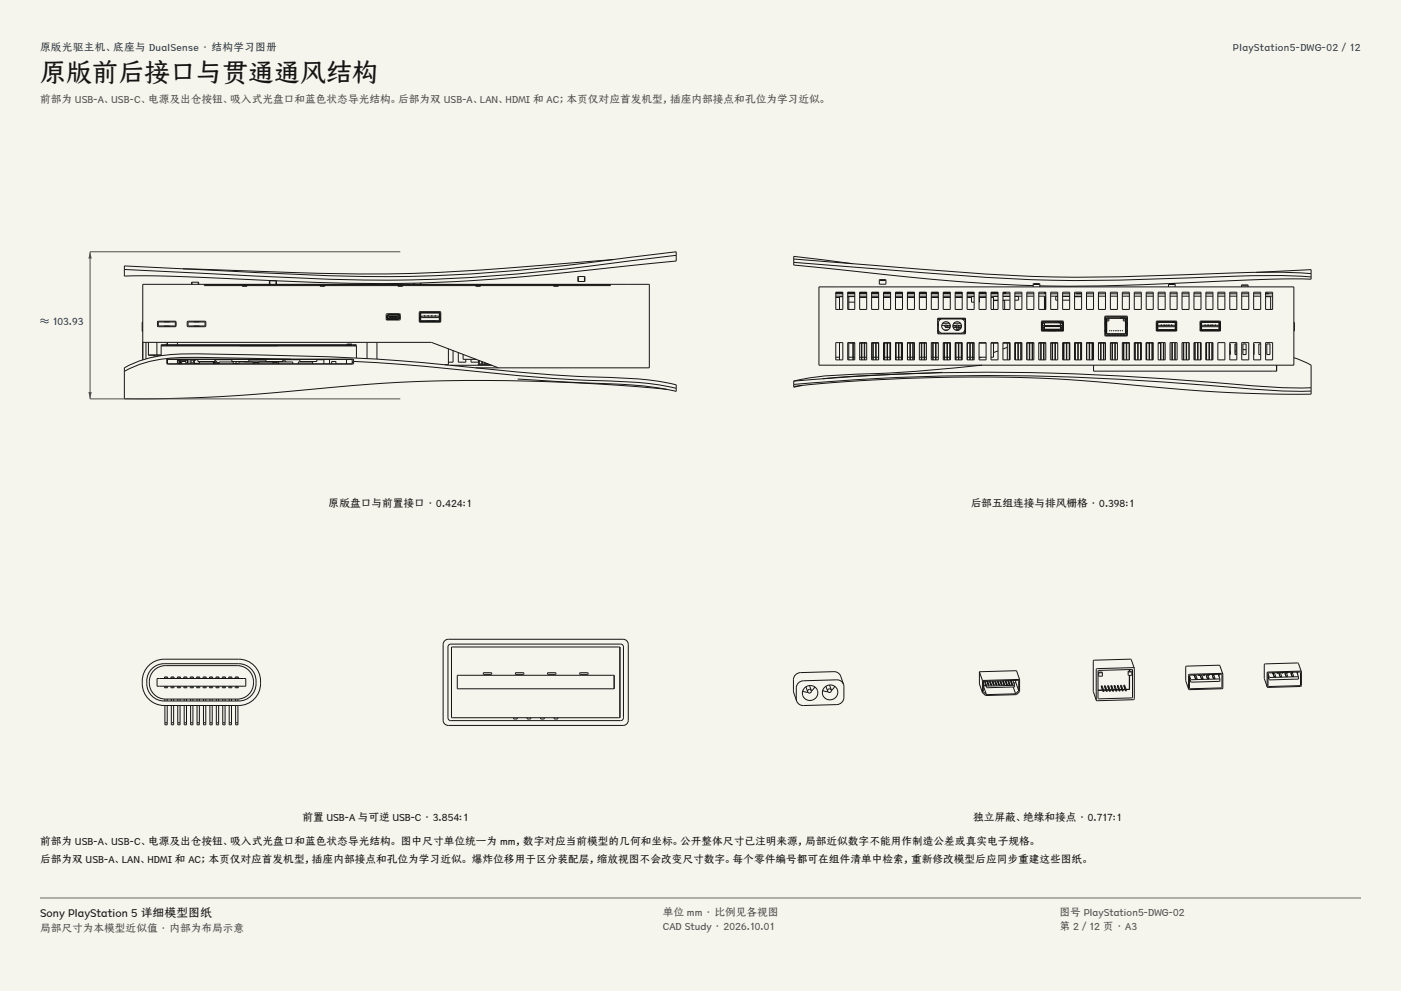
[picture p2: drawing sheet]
<svg xmlns="http://www.w3.org/2000/svg" width="420mm" height="297mm" viewBox="0 0 420 297" stroke-linecap="round" stroke-linejoin="round" font-family="sans-serif">
<g fill="#f5f4ed">
<path d="M0 0h420v297h-420z"/>
<path d="M12 12h396v275h-396z"/>
</g>
<g fill="none" stroke="#141413" stroke-width=".3">
<path d="M183.9 77.8l-39.4 3.1a600.8 600.8 0 0 1-73.6 .2l-16-.5M202.7 76.5v1.7l-48.3 4.9-15.2 1.1-15 .7-22.9-.1-48.9-2-15.1-.1v-1.9M202.7 76.5v-1l-18.2 2.2a499 499 0 0 1-106.8 4l-40.4-2v1.1M202.7 76.5l-18.2 2.3a499 499 0 0 1-106.8 4l-40.4-2M42.8 96.6h-.2v2.7h.2M47.2 96.6l.3-.3h5l.3 .3v1l-.3 .3h-5l-.3-.3M47.2 97.6v.1M47.2 96.6v1M47.2 96.5v.1M47.2 97.7h.1M47.2 96.5h.1M47.2 97.7l.2 .2"/>
<path d="M47.4 96.3l-.2 .2M47.5 96.5h5.1v1.2h-5.1zM49.2 96.5h1.7M49.2 97.7h1.7M56.2 96.4l.3-.1h4.9l.3 .3v1l-.3 .3h-4.9l-.4-.3zM56.4 96.5h5.1v1.2h-5.1zM57.4 84.9h.1M57.5 84.6l-.1 .6M57.5 84.9h.1M57.5 84.6l.1 .6M57.5 84.6h1.9M58.1 96.5h1.7"/>
<path d="M58.1 97.7h1.7M59.4 84.9h.1M59.4 84.6l.2 .6M59.4 84.9h.2M59.4 84.6v.6M61.2 85.3h121.8v.3h-121.8zM72.6 85.6v.2h1.5v-.2M72.7 85.6h1.3M80.8 84.4h.1M80.9 84.2l-.1 1M80.9 84.4v.8M80.9 84.2v.2"/>
<path d="M80.9 84.2h1.9M82.7 84.4h.1M82.8 84.4h.1M82.8 84.2l-.1 1M82.9 84.2v1M95.9 85.6v.2h1.5v-.2M96 85.6l1.3 .1M97.3 85.7h.1M97.3 85.6v.1M115.9 94.9h.1M115.8 95.7h.8M115.8 94.1l4-.1 .2 .2v1.5l-.2 .2h-3.8l-.2-.2z"/>
<path d="M115.9 94.9l.2 .6 .5 .2M116.1 94.9l.1 .4 .4 .3h2.5M116.1 94.9l.5-.5h2.5l.6 .5M116.1 94.9h.1M116.2 95l.5 .5M116.2 94.9l.5-.5h2.4l.5 .5M116.2 94.9v.1M116.2 94.9l-.1 .1M116.2 95.2h.1M116.2 95.1v.2M116.2 95.4h.1M116.2 95.6v.1"/>
<path d="M116.4 95.7h.1M116.4 94.8h2.9v.3h-2.9zM116.6 95.7v.2M116.6 95.7h2.5M116.7 95.1h.1M116.7 94.8h.1M116.7 95.5v.1M116.7 95.7v.2M116.8 95.5v.1M116.8 95.7v.2M116.8 95.1h.1M116.8 94.8h.1"/>
<path d="M116.9 94.8h.1M116.9 95.1h.1M116.9 95.5v.1M116.9 95.7v.2M117 95.5v.1M117 95.7v.2M117 95.1h.1M117 94.8h.1M117 94.1v.1M117 95.8h.1M117 94.2h.1M117 94.4h.1"/>
<path d="M117 95.7l.1 .2M117.1 95.1h.1M117.1 94.8h.1M117.1 95.5v.1M117.1 94h.1M117.1 94v.2M117.1 94.2h.1M117.2 95.5v.1M117.2 95.7v.2M117.2 95.1h.1M117.2 94.8h.1M117.2 95.8h.1"/>
<path d="M117.2 94.4h.1M117.3 95.1h.1M117.3 94.8h.1M117.3 95.5v.1M117.3 95.7v.2M117.4 94.4h.1M117.4 95.5v.1M117.4 95.7v.2M117.4 95.1h.1M117.4 94.8h.1M117.5 95.1h.1M117.5 94.8h.1"/>
<path d="M117.5 95.5v.1M117.5 95.7v.2M117.5 94.4h.1M117.6 95.5v.1M117.6 95.7v.2M117.6 95.1h.1M117.6 94.8h.1M117.7 95.8h.1M117.7 94.4h.1M117.7 95.7v.2M117.7 95.1h.1M117.7 94.8h.1"/>
<path d="M117.7 95.5v.1M117.8 95.5v.1M117.8 95.7v.2M117.8 95.1h.1M117.8 94.8h.1M117.9 95.8h.1M117.9 94.4h.1M117.9 95.7v.2M117.9 95.1h.1M117.9 94.8h.1M117.9 95.5v.1M118 95.5v.1"/>
<path d="M118 95.7v.2M118 95.1h.1M118 94.8h.1M118.1 95.7v.2M118.1 94.8h.1M118.2 95.1h.1M118.2 95.5v.1M118.2 95.7v.2M118.2 94.8h.1M118.4 95.1h.1M118.4 94.8h.1M118.4 95.5v.1"/>
<path d="M118.4 95.7v.2M118.5 95.1h-.1M118.5 94.8h.1M118.5 95.7v.2M118.6 95.1h.1M118.6 94.8h.1M118.6 95.5v.1M118.6 95.7v.2M118.7 95.5v.1M118.7 95.7v.2M118.7 95.1h.1M118.7 94.8h.1"/>
<path d="M118.8 95.1h.1M118.8 94.8h.1M118.8 95.5v.1M118.8 95.7v.2M118.9 95.5v.1M118.9 95.7v.2M118.9 95.1h.1M118.9 94.8h.1M119 95.1h.1M119 94.8h.1M119 95.5v.1M119 95.7v.2"/>
<path d="M119.1 95.5v.1M119.1 95.7v.2M119.1 95.1h.1M119.1 94.8h.1M119.1 94.2l.5 .2 .2 .5M119.3 85.6v.2h1.4v-.2M119.4 85.7h.1M119.4 85.6v.1M119.4 95.4h.2M119.5 95.6h.5M119.6 95.2h.1M119.6 95.1h.1"/>
<path d="M119.6 94.9h.1M119.6 95l-.5 .5M119.6 94.9v.1M119.7 94.9l-.1 .4-.5 .3M119.7 95.4h.3M119.8 95.2h.2M119.8 95.1h.2M119.8 94.9l-.2 .6-.5 .2M119.8 94.9h.2M120 94.2h-3.4l-.5 .2-.2 .5M120.6 85.6l-1.2 .1M124 84.9v.3"/>
<path d="M124.2 84.9v.3M125.7 95.6h.2M125.7 95.1h.2M125.7 95h.2M125.7 95.4h.2M125.7 96.4h6.4M125.7 93.5h6.4v3h-6.4zM126 84.8v.4M126 95.6h.1M126 95.1h.1M126 95h.1M126 95.4h.1"/>
<path d="M126 96.4l-.1-.2v-2.5l.1-.2 5.9 .1 .1 2.6-.2 .2M126 93.7h5.8v2.5h-5.8zM126.1 93.8h.1M126.1 96.1h.1M126.1 93.8v2.3M126.2 84.8v.4M126.2 93.8h5.4M126.2 96.1h5.4M126.3 94.7h5.2v.5h-5.2zM126.8 96.4h.1M127.2 94.7h.1M127.2 94.7h.2"/>
<path d="M127.6 96.1v.1M127.8 93.7l-.1 .1M128.2 96.2h.1M128.2 96.1v.1M128.2 94.7h.1M128.3 94.7h.2M128.3 96.2h.1M128.3 96.1v.1M128.5 96.4h.1M128.5 94.7h.1M128.6 96.2h.1M128.6 96.1v.1"/>
<path d="M128.7 96.2h.1M128.7 96.1v.1M129.1 96.2h.1M129.1 96.1v.1M129.2 96.2h.1M129.2 96.1v.1M129.3 94.7h.1M129.3 94.7h.3M129.5 96.4h.1M129.5 96.2h.1M129.5 96.1v.1M129.6 94.7h.1"/>
<path d="M129.6 96.2h.1M129.6 96.1v.1M129.9 96.2h.1M129.9 96.1v.1M130 96.2h.1M130 96.1v.1M130.2 93.7v.1M130.3 96.1v.1M130.3 96.4h.1M130.4 96.1v.1M130.4 96.4h.1M130.6 96.1v.1"/>
<path d="M130.6 96.4h.1M130.6 94.7h-.2M130.6 94.7h.1M131.6 93.8h.1M131.6 96.1h.1M131.7 93.8v2.3M131.7 95.6h.1M131.7 95.4h.1M132 95.6h.1M132 95.4h.1M142.6 85.6v.2h1.5v-.2M142.7 85.6h1.3"/>
<path d="M165.9 85.6v.2h1.5v-.2M166 85.6l1.2 .1M167.2 85.7h.1M167.3 85.6v.1M173.2 83.2h.1M173.3 82.9l.1 1.5M173.3 83.2h.1M173.3 82.9h2M173.4 84.4h1.8M175.2 83.2h.1M175.3 82.9l-.1 1.5M175.3 83.2h.1"/>
<path d="M37.3 111.3v8.2l12.9-.1 16.2-.6 12.8-.8 34-3 21-.9h16.1l17.3 .4 17.6 1 14.7 1.2M37.3 111.3v-1.1a39.2 39.2 0 0 1 20.5-4.2l17.4 .3a683.1 683.1 0 0 1 76.6 4.9 583.2 583.2 0 0 0 39.4 2.4l6.6 .7 4.9 1v1.1M42.8 107.8v-22.6h151.9v25h-52.1M42.8 102.6h86.5l20.1 7.6M43.8 102.6v5M44.5 102.6v3.8l3.8 .1M44.9 106.4h.1M46.2 106.5v.5M47 102.6v3.8M48.3 106.6v-2.9h58.5v3.6M48.4 103.3h58.4v.3h-58.4zM50.2 109.1h.1"/>
<path d="M50.2 103.3h.1M50.2 103.6v.1M50.2 102.6v.7h-.5l.5-.2M50.2 107.7v1.4M50.2 107.7l-.2 .1v.7l.2 .6M50.2 109.1h55.6M50.2 107.7h37.1M50.4 109.1h.1M50.4 107.7h.1M50.5 109.1h55.1M50.5 107.7h55.1M53.2 102.6v.7"/>
<path d="M53.2 103.6v.1M53.2 107.7v1.4M53.2 107.9h3.2M53.3 107.7v.2M53.4 107.7v.2M53.5 107.9v.2h.6v-.2M53.6 108.4h.6M53.6 108.5h.6M53.6 108.6h.6M53.6 109.1v-.8h.6v.8M53.6 109h.6M53.6 108.8h.6"/>
<path d="M53.7 107.7v.2M53.8 107.7v.2M53.9 107.7v.2M54 107.7v.2M54.2 107.7v.2M54.3 107.7v.2M54.5 109.1v-.8h1.2v.8M54.5 107.7v.2M54.6 107.7v.2M54.8 107.7v.2M55 107.7v.2M55.1 107.7v.2"/>
<path d="M55.2 107.7v.2M55.4 107.7v.2M55.5 107.7v.2M55.6 107.7l.1 .6M55.7 108.2l-1.7 .1M55.8 107.7v.2M56.1 107.7v.2M56.2 108.2h.2M56.2 107.7v1.1h-.5M56.4 107.7v1.4M57 107.7v1.4M57.3 107.9h.7v.9h-.7z"/>
<path d="M58.3 107.8h1M58.3 108.9h1.5M58.3 107.7v1.4M58.4 107.8v.1M58.5 107.8v.1M58.6 107.8l-.3 .1M59.3 107.7v.7h5.1v-.7M60.6 108.4v.1M63.2 108.4v.1M63.8 108.4l-.3 .1M64 108.9l.3 .2M64 108.9l.2 .1"/>
<path d="M64 108.9h.1M64 108.5l.5 .1M64 108.5h-.2M64 108.6h1.1v.5M64 108.8l.5 .3M64 108.5v.6M64 108.5h-4.2v.6M64 108.9l.2 .2M64.1 108.8v.1M64.1 108.9h.1M64.1 108.8l.1 .1M64.1 109h.1"/>
<path d="M64.2 108.4l.5 .2M64.2 109h.1M64.2 108.9l.1 .1M64.2 108.9l.2 .2M64.3 109l.1 .1M64.3 109l-.3-.2 .4 .3M64.4 109v.1M64.4 108.1l.8 .6M64.4 107.8h5.1M65.2 108.7h.5M65.2 108.7v.2M65.2 108.9l.1 .2"/>
<path d="M65.2 108.9h.5M65.7 109.1v-.6h4.2v.6M69.5 107.7v.7M69.5 108.4v.1M70.4 109l.4-.2 .5 .3M70.4 109.1l.4-.3 .4 .3M71.6 109.1v-.6h4.3v.6M71.9 103.7h11.4M72.1 108.4v.1M73.1 108.4h8.9v.2h-.2M73.1 108.4v.1M74.6 107.9h5.1"/>
<path d="M74.6 107.7v.7h-5.1M74.6 107.8h5.1M75.9 108.6h1.7M77.6 108.7h-1.5v.4M77.6 109.1v-.6h4.2v.6M79.7 107.7v.7h5.1v-.7M82 108.6h1.1M83.1 108.4v.7M83.5 109.1v-.6h4.3v.6M84.8 108.2h.8v.3M84.8 107.8h5.1M87.3 107.7l-26.3-.6a51.5 51.5 0 0 0-20.7 2.7l-3 1.5"/>
<path d="M87.3 107.7h18.5l.2 .1v.5M89.5 109.1v-.6h4.2v.6M89.9 107.7v.7h5.1v-.7M95 107.8h2.1M97.1 107.7v1.4M98.8 107.7v1.4M99.4 109.1v-.8h1.3v.8M103.9 107.7v1.4M104 103.1l1.5 .2zM104.5 103.3h.1M104.5 103.6v.1M105 103.3h.1"/>
<path d="M105 103.6v.1M105.6 108.6l.4 .1M105.6 108.4h.4M105.6 107.7v1.4M105.9 109.1h-.1M106 109h.1M106 107.8h.1M106 108.3l14 .9 14.7 1.3a579.6 579.6 0 0 0 54.8 4 74 74 0 0 1 13.2 1.9M106 108.3v.7l-.2 .1M110 102.6v4.9M113 102.6v5M134.4 104.5v4.8h-1.1"/>
<path d="M135 109.5h12.4M135.8 105.1v3.4h-1.4M137.4 105.7v2.8h2.2v-.8M138.8 106.2v1.5h3.9M141.2 107.7v.8h2.3v-.5M143.5 108v1M143.7 108.1v.9M144.5 108.4v.6M144.6 108.4v.6M145.4 108.7v.3M145.5 108.7v.3M146.4 109.1h-3.1v.2h3.7"/>
<path d="M155.2 113.6l31.8 1.6a91.1 91.1 0 0 1 15.7 2.1v-.9"/>
</g>
<path d="M120 75.5h-93v44h93" fill="none" stroke="#504e49" stroke-width=".3"/>
<g fill="#504e49">
<path d="M27 75.5l.5 2h-1z"/>
<path d="M26.5 117.5h1l-.5 2z"/>
</g>
<g fill="none" stroke="#141413" stroke-width=".3">
<path d="M238 78.6v.8l37 3.9 18.7 1.5 16 .8M238 77.6l34.3 2.8a548.1 548.1 0 0 0 87.1 1.8 295.1 295.1 0 0 1 33.6-.2M238 77.6v-.8l17.6 2.2M238 78.6l34.3 2.8a548.1 548.1 0 0 0 87.1 1.8 295.1 295.1 0 0 1 33.6-.2M238 77.6v1M245.5 86h142.4v23.4h-142.4zM250.6 87.6h2.1v5.1h-2.1zM250.6 88.8h2.1M250.6 87.9h1.7M250.6 87.7h2.1M250.6 89.2h1.1M252.3 87.9l.4 .1h-2.1"/>
<path d="M252.3 87.9h.4M252.7 88.9h-1v3.8M254.1 88h.6M254.1 87.6h.2M254.1 87.6h2.1v5.1h-2.1zM254.1 88.8h2.1M254.1 88h2.1M254.1 87.9h2.1M254.1 87.7h2.1M254.3 87.6v.1M254.5 90.6h1.7M254.7 88h.1"/>
<path d="M254.7 87.9v.1M254.8 87.9v.1M254.8 88.8v.1M255.3 87.9v.1M255.3 88.8v.1M255.3 88h.9M255.8 87.6v.1M256.2 88.9h-2.1h.4v3.8M257.7 89.2h2.1M257.7 87.6h2.1v5.1h-2.1zM257.7 88.8h2.1M257.7 88h2.1"/>
<path d="M257.7 87.9h.1M257.7 87.7h.1M257.7 89.1h2.1M257.8 87.9h2M257.8 87.7h2M257.8 87.7v.2M261.3 87.9h2.1M261.3 87.7h2.1M261.3 89.2h2.1M261.3 87.6h2.1v5.1h-2.1zM261.3 88.8h2.1M261.3 88h2.1"/>
<path d="M261.3 89.1h2.1M263.6 83.8h2v1.4h-2zM263.6 84.1h2M264.9 87.9h2.1M264.9 87.7h2.1M264.9 89.2h2.1M264.9 87.6h2.1v5.1h-2.1zM264.9 88.8h2.1M264.9 88h2.1M264.9 89.1h2.1M268.5 87.9h2.1M268.5 87.7h2.1"/>
<path d="M268.5 89.2h2.1M268.5 87.6h2.1v5.1h-2.1zM268.5 88.8h2.1M268.5 88h2.1M268.5 89.1h2.1M272 87.9h2.1M272 87.7h2.1M272 89.2h2.1M272 87.6h2.1v5.1h-2.1zM272 88.8h2.1M272 88h2.1M272 89.1h2.1"/>
<path d="M275.6 87.9h2.1M275.6 87.7h2.1M275.6 89.2h2.1M275.6 87.6h2.1v5.1h-2.1zM275.6 88.8h2.1M275.6 88h2.1M275.6 89.1h2.1M279.2 87.9h2.1M279.2 87.7h2.1M279.2 89.2h2.1M279.2 87.6h2.1v5.1h-2.1zM279.2 88.8h2.1"/>
<path d="M279.2 88h2.1M279.2 89.1h2.1M281.1 95.6l.2-.2h8l.2 .2M281.1 99.3h.4M281.1 99.1h.3M281.1 98.9h.2M281.1 97.5h.2M281.1 96.9h.2M281.1 95.7h.8M281.1 95.5h8.3v4.5h-8.2zM281.2 96.9v.6M281.3 100h.2"/>
<path d="M281.5 96.1l1-.5h5.6a1.19 1.19 0 0 1 1.2 1.2v1.9a1.19 1.19 0 0 1-1.2 1.2h-5.6a1.19 1.19 0 0 1-1.2-1.2v-1.9zM282.2 100h.1M282.2 99.8v.3M282.3 99.8v.3M282.3 97.5h1.1M282.6 96.9h2M282.8 87.9h2.1M282.8 87.7h2.1M282.8 89.2h2.1M282.8 87.6h2.1v5.1h-2.1zM282.8 88.8h2.1M282.8 88h2.1"/>
<path d="M282.8 89.1h2.1M283 100h.2M283 99.9v.2M283.1 98.9h1M283.2 99.9v.2M283.3 97.6v.2M283.3 97.6h.1M283.3 97.8h.1M283.4 97.9l.2 .3h1.2M283.9 97.5h1M283.9 100h.1M283.9 99.9v.2"/>
<path d="M283.9 97.6h.1M283.9 97.8h.1M283.9 97.6v.2M284 97.7h.9M284 99.9v.2M284.8 100h.1M284.8 99.9v.2M284.9 99.9v.2M285.6 100h.1M285.6 99.9v.2M285.7 97.7h.9M285.7 97.5h1"/>
<path d="M285.7 99.9v.2M285.7 98.2h1M286 96.9h1.9M286.3 87.9h2.2M286.3 87.7h2.2M286.3 89.2h2.2M286.3 87.6h2.2v5.1h-2.2zM286.3 88.8h2.2M286.3 88h2.2M286.3 89.1h2.2M286.4 98.9h1M286.5 100h.1"/>
<path d="M286.5 99.9v.2M286.6 97.6h.1M286.6 97.8h.1M286.6 97.6v.2M286.6 99.9v.2M286.7 97.9l.1 .8 .8 .1M287.2 98.4h.9M287.2 97.9v.6M287.2 98.2h1M287.2 97.5h1M287.2 97.6h.1M287.2 97.8h.1"/>
<path d="M287.3 97.6h.1M287.3 97.8h.1M287.3 97.7h.9M287.3 97.6v.2M287.3 100h.1M287.3 99.9v.2M287.4 99.9v.2M288.2 100h.1M288.2 99.9v.2M288.3 99.8v.3M288.6 95.7h.9M289 100h.2"/>
<path d="M289.1 99.3h.4M289.2 99.1h.3M289.2 98.9h.3M289.2 98.8h.3M289.3 98.4h.2M289.3 98.2h.2M289.3 97.7h.2M289.3 97.5h.2M289.3 96.9h.2M289.4 96.9v.6M289.9 89.2h1.3M289.9 87.6h2.1v5.1h-2.1z"/>
<path d="M289.9 88.8h2.1M289.9 88h2.1M289.9 87.9h2.1M289.9 87.7h2.1M289.9 89.1h1.3M291.7 87.6v.1M292 88.9h-.8v1.7h.8M293.5 88.9v1.7M293.5 87.6h2.1v5.1h-2.1zM293.5 88.8h2.1M293.5 88h2.1M293.5 87.9h.9"/>
<path d="M293.5 87.7h.9M293.6 89.2h2M293.6 89.1h2M294.4 87.9h1.2M294.4 87.7h1.2M294.4 87.7v.2M297.1 87.7h1.7M297.1 89.2h.7M297.1 87.6h2.1v5.1h-2.1zM297.1 88.8h2.1M297.1 88h2.1M297.1 89.1h.5"/>
<path d="M297.6 89.1h.1M297.6 89.1v.1M297.7 89.1h.1M297.7 89.1v.1M297.8 90h1.4M297.8 90.1h1.4M298.8 87.7v.2h-1.7M298.8 87.7h.4M299.2 88.8h-1.4v3.9M300.7 87.7h.9v.3h-.9M300.7 87.6h2.1v5.1h-2.1zM300.7 88.8h2.1"/>
<path d="M300.7 88h2.1M300.7 90h2.1M300.7 90.1h.1M300.7 90.1h.5M300.8 90v.1M301.2 90v2.7M304.2 88.8h1.2v1.2h-1.2M304.2 87.6h2.2v5.1h-2.2zM304.2 88.8h2.2M304.2 88h2.2M307.8 87.6h2.1v5.1h-2.1zM307.8 88.8h2.1"/>
<path d="M307.8 88h2.1M309.7 86v-1h2v1M309.7 85.3h2M311.4 87.6h2.1v5.1h-2.1zM311.4 88.8h2.1M311.4 88h2.1M312.2 99l.2 .2h6.3l.1-2.8-.2-.2-6.3 .1-.1 2.8h6.6M312.2 98.8h.5M312.2 98.4h.2M312.2 98.2h.2M312.2 97.7h.2M312.2 98.9h.6"/>
<path d="M312.2 97.5h.2M312.2 96.8h.2M312.2 96.9h.2M312.3 96.9v.6M312.4 96.4h6.2v2.1l-.5 .5h-5.2l-.5-.5zM312.5 96.8h5.4v1.9h-4.7M312.5 98.2h.6M312.5 97.7h.6M312.5 96.5h6v1.9l-.6 .5h-4.8l-.6-.5zM312.5 97.5h.6M312.5 96.9h.6M312.6 98.4h.5"/>
<path d="M313 98.8h5M313.1 96.8h.1M313.1 98.7h.1M313.1 87.6v.4M313.1 88.8v3.9M313.1 96.8v1.9M313.2 97.6h.1M313.2 97.9h.1M313.2 97.6v.3M313.2 97.6h4.6v.3h-4.6M313.3 87.6v.4M313.3 88.8v3.9"/>
<path d="M313.4 87.6v.4M313.4 88.8v3.9M313.5 97.5h.1M313.5 97.6h.1M313.5 97.5v.1M313.5 96.2v.2M313.5 96.5v.3M313.6 97.5h.1M313.6 97.6h.1M313.6 97.5v.1M313.7 97.9h.1M313.8 97.9h.1"/>
<path d="M314 97.5h.1M314 97.5l-.1 .1M314 97.6h.1M314 97.5v.1M314.1 97.9h.1M314.2 97.9h.1M314.4 97.5h.1M314.4 97.6h.1M314.4 97.5v.1M314.4 99.1h2.2M314.4 96.2v.2M314.4 96.5v.3"/>
<path d="M314.4 98.8v.1M314.4 99.1h.1M314.5 97.5h.1M314.5 97.6h.1M314.5 97.5v.1M314.6 97.9h.1M314.7 97.9h.1M314.8 97.5h.1M314.8 97.6h.1M314.8 97.5v.1M314.9 97.5h.1M314.9 97.6h.1"/>
<path d="M314.9 97.5v.1M315 87.6h2.1v5.1h-2.1zM315 88.8h2.1M315 88h2.1M315 97.9h.1M315.1 97.9h.1M315.2 97.5h.1M315.2 97.6h.1M315.2 97.5v.1M315.3 97.5h.1M315.3 97.6h.1M315.3 97.5v.1"/>
<path d="M315.4 97.9h.1M315.5 97.9h.1M315.6 97.9h.1M315.7 97.5h.1M315.7 97.6h.1M315.7 97.5v.1M315.8 97.5h.1M315.8 97.6h.1M315.8 97.5v.1M315.9 97.9h.1M316 97.9h.1M316.1 97.5h.1"/>
<path d="M316.1 97.6h.1M316.1 97.5v.1M316.2 97.5h.1M316.2 97.6h.1M316.2 97.5v.1M316.3 97.9h.1M316.4 97.9h.1M316.5 97.5h.1M316.5 97.6h.1M316.5 97.5v.1M316.6 96.2v.2M316.6 96.5v.3"/>
<path d="M316.6 98.8v.1M316.6 99.1h.1M316.6 97.5h.1M316.6 97.6h.1M316.6 97.5v.1M316.8 97.9h.1M316.9 97.9h.1M317 97.5h.1M317 97.6h.1M317 97.5v.1M317.1 97.5h.1M317.1 97.6h.1"/>
<path d="M317.1 97.5v.1M317.1 88.8h-.6v1.2h.6M317.2 97.9h.1M317.3 96.2v.2M317.3 96.5v.3M317.3 96.7h1.1M317.3 97.9h.1M317.4 97.5h.1M317.4 97.6h.1M317.4 97.5v.1M317.5 97.5h.1M317.5 97.6h.1"/>
<path d="M317.5 97.5v.1M317.9 98.4h.5M317.9 98.2h.6M317.9 97.7h.6M317.9 97.5h.6M317.9 96.9h.6M318.2 98.9h.6M318.3 98.8h.5M318.4 96.2v.2M318.4 96.5v.4M318.4 97.5v.2M318.4 98.2v.2"/>
<path d="M318.4 98.8v.1M318.4 99.1h.1M318.6 87.6h2.1v5.1h-2.1zM318.6 88.8h2.1M318.6 88h2.1M318.6 90h2.1M318.6 98.4h.2M318.6 98.2h.2M318.6 97.7h.2M318.6 97.5h.2M318.6 96.9h.2M318.7 96.9v.6"/>
<path d="M318.8 98.9v.2h-.4M322.1 88.9h2.1M322.1 88.8h1.1M322.1 87.6h2.1v5.1h-2.1zM322.1 88.8h2.1M323.2 88h.1M323.2 88.8v.1M323.7 88.8l.4 .1M323.7 88h.1M323.7 88.8v.1M324.2 87.9l-2.1 .1M325.7 87.6h2.1v5.1h-2.1z"/>
<path d="M325.7 88.8h2.1M325.7 88h2.1M329.3 87.6h2.1v5.1h-2.1zM329.3 88.8h2.1M329.3 88h2.1M331.2 99.3h.2zM331.2 95.8h.2M331.2 96.2h.2M331.2 98.8h.2M331.2 98.4h.2M331.2 98.2h.2M331.2 97.7h.2"/>
<path d="M331.2 99.1h.2M331.2 98.9h.2M331.2 96.6h.2M331.2 97.5h.2M331.2 97.6h.2M331.2 96.9h.2M331.2 96.7h.2M331.2 96.8h.2M331.2 95.1h.2M331.2 95.7h.2M331.2 95.5h.2M331.2 95.2h.2"/>
<path d="M331.2 95.5v.2M331.2 98.9v.2M331.3 94.8h6.6v5.8h-6.6zM331.3 96.9v.6M331.4 96.1h.1M331.4 95.1l.1 5.3 6.1 .1M331.4 95.1l.2-.2h6l.2 .2M331.7 99.3h.1M331.7 98.8h.1M331.7 98.4h.1M331.7 98.2h.1M331.7 97.7h.1"/>
<path d="M331.7 99.1h.1M331.7 98.9h.1M331.7 97.5h.1M331.7 97.6h.1M331.7 96.9h.1M331.7 96.7h.1M331.7 96.8h.1M331.7 96.1h.1M331.7 99.6h.1M331.7 95.7h.1M331.7 95.5h.1M331.7 95.3h5.7v4.8h-5.7z"/>
<path d="M331.8 95.6h.6v.6h-.6M332.8 99.1h.1M332.8 99.1v.1M332.8 99.2h.1M332.9 87.6h2.1v5.1h-2.1zM332.9 88.8h2.1M332.9 88h2.1M333.2 99.1h.1M333.2 99.2h.1M333.2 99.1v.1M333.3 99.1h.1M333.3 99.2h.1"/>
<path d="M333.3 99.1v.1M333.7 99.1h.1M333.7 99.2h.1M333.7 99.1v.1M334.3 99.1h.1M334.3 99.2h.1M334.3 99.1v.1M334.4 99.1h.1M334.4 99.2h.1M334.4 99.1v.1M334.8 99.1h.1M334.8 99.2h.1"/>
<path d="M334.8 99.1v.1M334.9 99.1h.1M334.9 99.2h.1M334.9 99.1v.1M335.3 99.1h.1M335.3 99.2h.1M335.3 99.1v.1M335.4 99.1h.1M335.4 99.2h.1M335.5 99.1v.1M335.9 95.3l-.1 .1M336 99.1h.1"/>
<path d="M336 99.1v.1M336 99.2h.1M336.1 95.2v.1M336.4 99.1h.1M336.4 99.2h.1M336.4 99.1v.1M336.5 87.6h2.1v5.1h-2.1zM336.5 88.8h2.1M336.5 88h2.1M336.5 99.1h.1M336.5 99.2h.1M336.5 99.1v.1"/>
<path d="M336.8 95.6h.6v.6h-.6zM337.4 99.3h.1M337.4 98.8h.1M337.4 98.4h.1M337.4 98.2h.1M337.4 97.7h.1M337.4 96.2h.1M337.4 99.1h.1M337.4 98.9h.1M337.4 96.6h.1M337.4 97.5h.1M337.4 97.6h.1"/>
<path d="M337.4 96.9h.1M337.4 96.7h.1M337.4 96.8h.1M337.4 95.7h.1M337.4 95.5h.1M337.4 95.8h.1M337.8 99.3h.2zM337.8 98.8h.2M337.8 98.4h.2M337.8 98.2h.2M337.8 97.7h.2M337.8 96.2h.2"/>
<path d="M337.8 99.1h.2M337.8 98.9h.2M337.8 96.6h.2M337.8 97.5h.2M337.8 95.1v5.6M337.8 95.3h.2M337.8 97.6h.2M337.8 96.9h.2M337.8 96.7h.2M337.8 96.8h.2M337.8 95.1h.2M337.8 95.7h.2"/>
<path d="M337.8 95.5h.2M337.8 95.8h.2M337.9 96.9v.6M340 87.6h2.1v5.1h-2.1zM340 88.8h2.1M340 88h2.1M343.6 87.6h2.1v5.1h-2.1zM343.6 88.8h2.1M343.6 88h2.1M346.6 98.8h.2M346.6 98.4h.2M346.6 98.2h.2"/>
<path d="M346.6 97.7h.2M346.6 98.9h.2M346.6 97.5h.2M346.6 97.6h.2M346.6 96.9h.2M346.6 99.1h6.2M346.7 98.9v.2M346.7 96.3h6v2.8h-6zM346.7 96.9v.6M347 98.8h5.4M347 98.4h.1M347 98.2h.1"/>
<path d="M347 97.7h.1M347 97.5h.1M347 97.6h.1M347 96.9h.1M347 99l-.2-.1 .2-2.5h5.5l.1 2.5-.2 .1M347.2 87.6h2.1v5.1h-2.1zM347.2 88.8h2.1M347.2 88h2.1M347.3 97.5h.1M347.3 97.9h.1M347.3 97.5v.4M347.3 97.5h4.8"/>
<path d="M347.3 97.9h4.8M347.7 98.8v.1M347.7 99.1v.1M348 96.2v.2M348 96.5v.1M348 98.8h.1M348 97.4h.1M348 97.4v.1M348 97.4h.3M348.1 98.8h.1M348.1 97.4h.1M348.3 97.4h.1"/>
<path d="M348.3 97.4v.1M348.4 98.8h.1M348.5 98.8h.1M348.8 98.8h.1M348.8 97.4h.1M348.8 97.4v.1M348.8 97.4h.2M348.9 98.8h-.1M349 97.4v.1M349.1 97.4h.1M349.1 97.4v.1M349.1 97.4h.2"/>
<path d="M349.2 98.8h.1M349.3 97.4h.1M349.3 98.8h.1M349.3 97.4v.1M349.6 97.4h.1M349.6 97.4v.1M349.6 97.4h.2M349.6 98.8h.1M349.7 98.8h.1M349.7 96.5v.1M349.8 98.8h.1M349.8 97.4h.1"/>
<path d="M349.8 97.4v.1M350.1 98.8h.1M350.1 97.4h.1M350.1 97.4v.1M350.1 97.4h.2M350.2 98.8h.1M350.3 85l-21.7 .7h-16.9M350.3 85h.1M350.3 85.3h2M350.3 85v1M350.3 97.4h.1M350.3 97.4v.1"/>
<path d="M350.4 85h1.9v1M350.4 97.4h.2M350.4 97.4v.1M350.5 98.8h.1M350.6 97.4h.1M350.6 98.8h.1M350.6 97.4v.1M350.8 87.6h2.1v5.1h-2.1zM350.8 88.8h2.1M350.8 88h2.1M350.9 98.8h.1M351 98.8h.1"/>
<path d="M351.1 97.4h.1M351.1 97.4v.1M351.1 97.4h.3M351.3 96.5v.1M351.3 97.4h.1M351.3 98.8h.1M351.3 97.4v.1M351.4 97.4h.1M351.4 96.6h.1M351.4 98.8h.1M351.5 96.6h.1M351.9 96.6h.1"/>
<path d="M352 96.6h.1M352.1 97.5h.1M352.1 97.9h.1M352.1 97.5v.4M352.3 96.6v2.2M352.3 98.4h.1M352.3 98.2h.1M352.3 97.7h.1M352.3 97.5h.1M352.3 96.9h.1M352.3 96.7h.1M352.3 96.8h.1"/>
<path d="M352.4 96.6l-5.3-.1-.1 2.3M352.4 96.6h-5.3v2.2M352.4 96.6v2.2M352.6 98.9h.2M352.6 98.8h.2M352.6 98.4h.2M352.6 98.2h.2M352.6 97.7h.2M352.6 96.6h.2M352.6 97.5h.2M352.6 96.8h.2M352.6 96.9h.2"/>
<path d="M352.7 96.9v.6M352.7 98.9v.2M354.4 87.6h2.1v5.1h-2.1zM354.4 88.8h2.1M354.4 88h2.1M357.9 87.6h2.1v5.1h-2.1zM357.9 88.8h2.1M357.9 88h2.1M359.8 98.8h.2M359.8 98.4h.2M359.8 98.2h.2M359.8 97.7h.2"/>
<path d="M359.8 98.9h.2M359.8 97.5h.2M359.8 96.9h.2M359.8 99.1h6.1M359.8 98.9v.2M359.8 96.3h6v2.8h-6zM359.9 96.9v.6M360.1 98.8h5.4M360.1 98.8l.1-2.3 5.3 .1v2.2M360.1 98.4h.1M360.1 98.2h.1M360.1 97.7h.1"/>
<path d="M360.1 97.5h.1M360.1 96.9h.1M360.1 99l-.1-.1 .1-2.5h5.5l.1 2.5-.2 .1M360.3 98.8l-.1-2.2h5.2v2.2M361.1 98.8h.1M361.1 97.4h.1M361.1 97.4v.1M361.2 97.4h.2M361.2 97.4h.1M361.2 97.4v.1M361.2 98.8h-.1M361.3 96.2v.2"/>
<path d="M361.3 96.5v.1M361.4 97.4h.1M361.5 97.4v.1M361.5 87.6h2.1v5.1h-2.1zM361.5 88.8h2.1M361.5 88h2.1M361.5 98.8h.1M361.6 98.8h.1M361.9 98.8h.1M361.9 97.4h.1M361.9 97.4v.1M362 97.4h.1"/>
<path d="M362 98.8h.1M362.1 97.4h.1M362.1 97.4v.1M362.2 97.4h.1M362.2 97.4v.1M362.2 97.4h.2M362.4 98.8h.1M362.4 97.4h.1M362.5 98.8h.1M362.5 97.4v.1M362.7 97.4h.1M362.7 97.4v.1"/>
<path d="M362.7 97.4h.2M362.8 98.8h.1M362.9 98.8h.1M362.9 97.4h.1M362.9 97.4v.1M363.2 98.8h.1M363.2 97.4h.1M363.2 97.4v.1M363.2 97.4h.2M363.3 98.8h.1M363.4 97.4h.1M363.5 97.4v.1"/>
<path d="M363.5 97.4h.1M363.5 97.4h.2M363.6 98.8h.1M363.7 97.4h.1M363.7 98.8h.1M363.7 97.4v.1M364 98.8h.1M364.1 98.8h-.1M364.2 97.4h.3M364.2 97.4v.1M364.4 96.2v.2M364.4 96.5v.1"/>
<path d="M364.4 97.4h.1M364.4 98.8h.1M364.4 97.4v.1M364.5 97.4h.1M364.5 97.4v.1M364.5 98.8h.1M364.6 98.8h.1M365.1 87.6h2.1v5.1h-2.1zM365.1 88.8h2.1M365.1 88h2.1M365.2 97.5h.1M365.2 97.5h-4.8v.4h4.8"/>
<path d="M365.2 97.9h.1M365.3 97.5v.4M365.4 98.4h.1M365.4 98.2h.1M365.4 97.7h.1M365.4 97.5h.1M365.4 96.9h.1M365.7 98.9h.2M365.7 98.8h.2M365.7 98.4h.2M365.7 98.2h.2M365.7 97.7h.2"/>
<path d="M365.7 97.5h.2M365.7 96.9h.2M365.7 96.6h.1M365.7 96.8h.1M365.7 96.6v.2M365.8 96.6h.1M365.8 96.8h.1M365.8 96.9v.6M365.8 98.9v.2M365.9 96.6h.1M365.9 96.8h.1M368.7 87.6h2.1v5.1h-2.1z"/>
<path d="M368.7 88.8h2.1M368.7 88h2.1M372.2 86v-.6h2v.6M372.2 85.7h2M372.3 87.6h2.1v5.1h-2.1zM372.3 88.8h2.1M372.3 88h2.1M375.8 87.6h2.1v5.1h-2.1zM375.8 88.8h2.1M375.8 88h2.1M376.6 81.6l16.4-.8v1.2M379.4 88.9h1.5v3.8"/>
<path d="M379.4 87.9l2.1 .1M379.4 87.6h2.1v5.1h-2.1zM379.4 88.8h2.1M379.8 88h.1M379.8 88.8v.1M387.9 96.6h.1v2.6h-.1M393 83v.7h-13.5l-29.1 1.3M393 82v1M238 115.8l11.6-1.1 16.3-1 15.9-.6 16.1-.1 11.8 .3 10.4 .5 35.1 3 14.5 .9 12.8 .4h10.5v-.9M238 114.2l14.8-1.1a716.3 716.3 0 0 1 116.5 2l14.5 1.1h9.2M238 115.2l14.8-1.1a716.3 716.3 0 0 1 116.5 2l14.5 1 9.2 .1M238 115.2v.6"/>
<path d="M238 114.2v1M240.6 115.5l-2.6 .6v-.3M250.6 102.7h2.1v5.2h-2.1zM250.6 107.1h1.1M251.7 102.7v5.2M254.1 102.7h2.1v5.2h-2.1zM254.5 107.1h1.2M254.5 102.7v5.2M254.7 102.7v.1h1M255.7 102.7v5.2M255.8 107.1h.4M255.8 102.8h.4"/>
<path d="M255.8 102.7v5.2M257.7 107.1h.5M257.7 102.8h.5M257.7 102.7h2.1v5.2h-2.1zM258.2 102.7v5.2M258.4 107.1h.7M258.4 102.8h.7M258.4 102.7v5.2M259.1 102.7v5.2M259.2 107.1h.6M259.2 102.8h.6M259.2 102.7v5.2"/>
<path d="M261.3 107.1h.4M261.3 102.8h.4M261.3 102.7h2.1v5.2h-2.1zM261.7 102.7v5.2M261.8 107.1h.7M261.8 102.8h.7M261.8 102.7v5.2M262.5 102.7v5.2M262.6 107.1h.8M262.6 102.8h.8M262.6 102.7v5.2M263.4 102.7v5.2"/>
<path d="M264.9 102.8h.2M264.9 102.7h2.1l-.1 5.2h-2zM264.9 107.1h.2M265.1 102.7v5.2M265.2 107.1h.7M265.2 102.8h.7M265.2 102.7v5.2M265.9 102.7v5.2M266.1 107.1h.7M266.1 102.8h.7M266.1 102.7v5.2M266.8 102.7v5.2"/>
<path d="M266.9 102.8h.1M266.9 107.1h.1M268.5 102.8h.1M268.5 102.7h2.1v5.2h-2.1zM268.5 107.1h.1M268.5 102.7v5.2M268.6 107.1h.8M268.6 102.8h.8M268.6 102.7v5.2M269.4 102.7v5.2M269.5 107.1h.7M269.5 102.8h.7"/>
<path d="M269.5 102.7v5.2M270.2 102.7v5.2M270.3 102.8h.3M270.3 107.1h.3M270.3 102.7v5.2M272 102.7h2.1v5.2h-2.1zM272.1 102.8h.7M272.1 107.1h.7M272.8 102.7v5.2M272.9 102.8h.7M272.9 107.1h.7M272.9 102.7v5.2"/>
<path d="M273.6 102.7v5.2M273.8 102.8h.3M273.8 107.1h.3M273.8 102.7v5.2M275.6 102.8h.6M275.6 102.7h2.1v5.2h-2.1zM275.6 107.1h.6M276.2 102.7v5.2M276.3 102.8h.8M276.3 107.1h.8M276.3 102.7v5.2M277.1 102.7v5.2"/>
<path d="M277.2 102.8h.5M277.2 107.1h.5M277.2 102.7v5.2M279.2 102.8h.4M279.2 102.7h2.1v5.2h-2.1zM279.2 107.1h.4M279.6 102.7v5.2M279.7 107.1h.8M279.7 102.8h.8M279.7 102.7v5.2M280.5 102.7v5.2M280.6 107.1h.7"/>
<path d="M280.6 102.8h.7M280.6 102.7v5.2M281.3 100.1v-.5l.2 .5M282.5 111.6l-24.9 1.1-10.9 .8M282.8 102.8h.2M282.8 102.7h2.1v5.2h-2.1zM282.8 107.1h.2M283 102.7v5.2M283.2 107.1h.7M283.2 102.8h.7M283.2 102.7v5.2M283.9 102.7v5.2"/>
<path d="M284 107.1h.8M284 102.8h.8M284 102.7v5.2M284.8 102.7v5.2M286.3 102.8h.2M286.3 102.7h2.2v5.2h-2.2zM286.3 107.1h.2M286.5 102.7v5.2M286.6 107.1h.7M286.6 102.8h.7M286.6 102.7v5.2M287.3 102.7v5.2"/>
<path d="M287.4 107.1h.8M287.4 102.8h.8M287.4 102.7v5.2M288.2 102.7v5.2M288.3 102.8h.2M288.3 107.1h.2M288.3 102.7v5.2M289 100.1v-.5l.2 .5M289.9 102.7h2.1v5.2h-2.1zM290 107.1h.7M290 102.8h.7M290 102.7v5.2"/>
<path d="M290.7 102.7v5.2M290.9 107.1h.7M290.9 102.8h.7M290.9 102.7v5.2M291.6 102.7v5.2M291.7 107.1h.3M291.7 102.7v5.2M291.7 102.8h.3M293.5 107.1h2.1M293.5 102.8h2.1M293.5 102.7h2.1v5.2h-2.1zM294.2 107.1l-.7 .2"/>
<path d="M294.3 109.4l-1.8 .2a473 473 0 0 1-42.2 2.8 69.4 69.4 0 0 0-12.3 1.8M297.1 102.8h2.1M297.1 102.7h2.1v5.2h-2.1zM297.8 102.8v4.3h-.7M299.2 105.2l-1.4 .5M300.7 102.8h1.9M300.7 102.7h2.1v5.2h-2.1zM302 104.1l-1.3 .5M302 102.8v5.1M302.6 102.7v5.2M302.7 102.8h.1M302.7 102.7v5.2"/>
<path d="M304.2 102.8h.1M304.2 102.7h2.2v5.2h-2.2zM304.4 102.8h.8M304.4 102.7v5.2M305.2 102.7v5.2M305.3 102.8h.7M305.3 102.7v5.2M306 102.7v5.2M306.1 102.8h.3M306.1 102.7v5.2M307.8 102.7h2.1v5.2h-2.1zM307.8 102.8h.8"/>
<path d="M307.8 102.7v5.2M308.6 102.7v5.2M308.7 102.8h.7M308.7 102.7v5.2M309.4 102.7v5.2M309.6 102.8h.3M309.6 102.7v5.2M311.4 102.8h.6M311.4 102.7h2.1v5.2h-2.1zM312 102.7v5.2M312.1 102.8h.7M312.1 102.7v5.2"/>
<path d="M312.8 102.7v5.2M313 102.8h.5M313 102.7v5.2M315 102.8h.4M315 102.7h2.1v5.2h-2.1zM315.4 102.7v5.2M315.5 102.8h.8M315.5 102.7v5.2M316.3 102.7v5.2M316.4 102.8h.7M316.4 102.7v5.2M318.6 102.8h.2"/>
<path d="M318.6 102.7h2.1v5.2h-2.1zM318.8 102.7v5.2M319 102.8h.7M319 102.7v5.2M319.7 102.7v5.2M319.8 102.8h.7M319.8 102.7v5.2M320.5 102.7v5.2M322.1 102.8h.2M322.1 102.7h2.1v5.2h-2.1zM322.3 102.7v5.2M322.4 102.8h.7"/>
<path d="M322.4 102.7v5.2M323.1 102.7v5.2M323.2 102.7v5.2M323.2 102.8h.8M324 102.7v5.2M324.1 102.8h.1M324.1 102.7v5.2M325.7 102.7h2.1v5.2h-2.1zM325.8 102.8h.7M325.8 102.7v5.2M326.5 102.7v5.2M326.7 102.8h.7"/>
<path d="M326.7 102.7v5.2M327.4 102.7v5.2M327.5 102.8h.3M327.5 102.7v5.2M327.8 109.4v1.8h54.9v-1.8M329.3 102.8h.6M329.3 102.7h2.1v5.2h-2.1zM329.9 102.7v5.2M330.1 102.8h.7M330.1 102.7v5.2M330.8 102.7v5.2M330.9 102.8h.5"/>
<path d="M330.9 102.7v5.2M331.7 100.6h.1M331.7 100.5v.2M331.8 100h5.6v-4.6h-5.6v4.8M331.8 100.5v.2M332.5 100.6h.1M332.5 100v.2M332.5 100.5v.2M332.6 100v.2M332.6 100.5v.2M332.9 102.8h.5M332.9 102.7h2.1v5.2h-2.1z"/>
<path d="M333.4 100.6h.1M333.4 100v.2M333.4 100.5v.2M333.4 102.7v5.2M333.5 102.8h.7M333.5 100v.2M333.5 100.5v.2M333.5 102.7v5.2M334.2 100.6h.2M334.2 100v.2M334.2 100.5v.2M334.2 102.7v5.2"/>
<path d="M334.4 102.8h.6M334.4 100v.2M334.4 100.5v.2M334.4 102.7v5.2M335.1 100.6h.1M335.1 100v.2M335.1 100.5v.2M335.2 100v.2M335.2 100.5v.2M335.9 100.6h.2M335.9 100v.2M335.9 100.5v.2"/>
<path d="M336.1 100v.2M336.1 100.5v.2M336.5 102.8h.3M336.5 102.7h2.1l-.1 5.2h-2zM336.8 100.6h.1M336.8 100v.2M336.8 100.5v.2M336.8 102.7v5.2M336.9 102.8h.7M336.9 100v.2M336.9 100.5v.2M336.9 102.7v5.2"/>
<path d="M337.6 100.5v.2M337.6 102.7v5.2M337.6 100.6h.2M337.8 100.3l-.2 .2M337.8 102.8h.7M337.8 102.7v5.2M340 102.8h.2M340 102.7h2.1v5.2h-2.1zM340.2 102.7v5.2M340.3 102.8h.8M340.3 102.7v5.2M341.1 102.7v5.2"/>
<path d="M341.2 102.8h.7M341.2 102.7v5.2M341.9 102.7v5.2M342 102.8h.1M342 102.7v5.2M343.6 102.8h.1M343.6 102.7h2.1v5.2h-2.1zM343.8 102.8h.7M343.8 102.7v5.2M344.5 102.7v5.2M344.6 102.8h.7M344.6 102.7v5.2"/>
<path d="M345.3 102.7v5.2M345.5 102.8h.2M345.5 102.7v5.2M347.2 102.7h2.1v5.2h-2.1zM347.8 102.7l-.6 .1M347.9 102.7v5.2M348 102.7v5.2M348.8 102.7v5.2M348.9 102.7v5.2M350.8 102.7h2.1v5.2h-2.1zM351.3 102.7v5.2M351.5 102.7v5.2"/>
<path d="M352.2 102.7v5.2M352.3 102.7v5.2M354.4 102.7h2.1v5.2h-2.1zM354.7 102.7v5.2M354.9 102.7v5.2M355.6 102.7v5.2M355.7 102.7v5.2M357.9 102.7h2.1v5.2h-2.1zM358.2 102.7v5.2M358.3 102.7v5.2M359 102.7v5.2M359.1 102.7v5.2"/>
<path d="M359.9 102.7v5.2M360 102.7v5.2M361.5 102.7h2.1v5.2h-2.1zM361.6 102.7v5.2M361.7 102.7v5.2M362.4 102.7v5.2M362.6 102.7v5.2M363.3 102.7v5.2M363.4 102.7v5.2M365.1 102.7h2.1v5.2h-2.1zM368.7 102.7h2.1v5.2h-2.1zM368.7 103.1v3.2"/>
<path d="M370.2 105.2h.3M370.5 103.1v3.2M370.8 103.1h-.6v3.2h.6M372.3 102.7h2.1v5.2h-2.1zM372.6 103.1h1v3.2h-1zM372.6 104.8h1M375.8 102.7h2.1v5.2h-2.1zM375.8 103.1v3.2M375.8 103.6h.1M377.9 103.1h-.5v3.2h.5M379.4 102.7h2.1v5.2h-2.1zM379.8 103.1h.9v3.2h-.9z"/>
<path d="M387.9 107.2l5.1 2.2v6.8M393 116.2v1M44.9 199.2a6.5 6.5 0 0 1 4.3-1.6h22.4a7 7 0 0 1 6.5 6 7 7 0 0 1-4.6 7.6l-1.9 .2h-22.4a7 7 0 0 1-5.5-10.9zM133.1 192.2l.8-.5 .5-.1h52.4a1.54 1.54 0 0 1 1.6 1.5v22.8a1.54 1.54 0 0 1-1.6 1.5h-52.4a1.54 1.54 0 0 1-1.6-1.5v-22.8zM134.5 193.3l.6-.3h51a.85 .85 0 0 1 .8 .9v21.2a.85 .85 0 0 1-.8 .9h-51a.85 .85 0 0 1-.8-.9v-21.2zM135.4 193.9h50.4v21.2h-50.4zM45.5 200.4a5.2 5.2 0 0 1 3.7-1.5h22.4a5.6 5.6 0 0 1 4.6 8.4 5.2 5.2 0 0 1-4.6 2.8h-22.4a5.6 5.6 0 0 1-4.6-8.4zM45.9 201.2a4.8 4.8 0 0 1 3.7-1.7h21.6a5 5 0 0 1 4.8 5 5 5 0 0 1-4.8 5h-21.6a5 5 0 0 1-4.5-3 5 5 0 0 1 .8-5.3zM47.1 203.3h26.6v2.4h-26.6zM49.3 205.8h.9v.3h-.9zM49.3 202.9h.9v.3h-.9zM49.4 211.4v5.8h.7v-5.8"/>
<path d="M49.4 216.6h.7M49.4 209.5v.6M50.1 209.5v.6M51.2 205.8h1v.3h-1zM51.2 202.9h1v.3h-1zM51.4 211.4v5.8h.7v-5.8M51.4 216.6h.7M51.4 209.5v.6M52.1 209.5v.6M53.2 205.8h.9v.3h-.9zM53.2 202.9h.9v.3h-.9zM53.3 211.4v5.8h.7v-5.8"/>
<path d="M53.3 216.6h.7M53.3 209.5v.6M54 209.5v.6M55.1 205.8h.9v.3h-.9zM55.1 202.9h.9v.3h-.9zM55.2 211.4v5.8h.7v-5.8M55.2 216.6h.7M55.2 209.5v.6M55.9 209.5v.6M57 205.8h1v.3h-1zM57 202.9h1v.3h-1zM57.1 211.4v5.8h.7v-5.8"/>
<path d="M57.1 216.6h.7M57.1 209.5v.6M57.8 209.5v.6M59 205.8h.9v.3h-.9zM59 202.9h.9v.3h-.9zM59.1 211.4v5.8h.7v-5.8M59.1 216.6h.7M59.1 209.5v.6M59.8 209.5v.6M60.9 205.8h.9v.3h-.9zM60.9 202.9h.9v.3h-.9zM61 211.4v5.8h.7v-5.8"/>
<path d="M61 216.6h.7M61 209.5v.6M61.7 209.5v.6M62.8 205.8h.9v.3h-.9zM62.8 202.9h.9v.3h-.9zM62.9 211.4v5.8h.7v-5.8M62.9 216.6h.7M62.9 209.5v.6M63.6 209.5v.6M64.7 205.8h1v.3h-1zM64.7 202.9h1v.3h-1zM64.9 211.4v5.8h.6v-5.8"/>
<path d="M64.9 216.6h.6M64.9 209.5v.6M65.5 209.5v.6M66.7 205.8h.9v.3h-.9zM66.7 202.9h.9v.3h-.9zM66.8 211.4v5.8h.7v-5.8M66.8 216.6h.7M66.8 209.5v.6M67.5 209.5v.6M68.6 205.8h.9v.3h-.9zM68.6 202.9h.9v.3h-.9zM68.7 211.4v5.8h.7v-5.8"/>
<path d="M68.7 216.6h.7M68.7 209.5v.6M69.4 209.5v.6M70.5 205.8h.9v.3h-.9zM70.5 202.9h.9v.3h-.9zM70.6 211.4v5.8h.7v-5.8M70.6 216.6h.7M70.6 209.5v.6M71.3 209.5v.6M137.1 202.4h47v4h-47zM144.9 201.6h2.5v.5h-2.5zM154 215.1v.4h1.1v-.4"/>
<path d="M154.5 201.6h2.5v.5h-2.5zM158 215.1v.4h1.1v-.4M162.1 215.1v.4h1.1v-.4M164.2 201.6h2.5v.5h-2.5zM166.1 215.1v.4h1.1v-.4M173.8 201.6h2.5v.5h-2.5zM240.6 207.1l1.6 .4M241.6 205.8l.5 1.5M242.7 205.5l.5 1.5M243.2 207l-.5-.4a.57 .57 0 0 0-.6 .7M243.2 207a.57 .57 0 0 1-.3 .7 .57 .57 0 0 1-.8-.4M244.2 205.8l-1 1.3"/>
<path d="M246.6 206.9l1.6 .4M247.6 205.7l.5 1.5M248.7 205.3l.5 1.5M249.2 206.8l-.5-.4a.57 .57 0 0 0-.6 .8M249.2 206.8a.57 .57 0 0 1-.4 .7 .57 .57 0 0 1-.7-.3M250.2 205.7l-1 1.2M252.9 205.1l-.5-.7-1.1-.6-10.4 .2a2.18 2.18 0 0 0-2.2 2.2l.1 3.9M252.9 205.1l.1 3.9a2.18 2.18 0 0 1-2.2 2.2l-10.4 .2-1.1-.6-.5-.7M252.9 205.1l-1.1-2.8-.6-.7-.8-.3-10.4 .3a2.18 2.18 0 0 0-2.1 2.1v3.5l.9 2.9M293.6 201.3v3.7l.9 2.6M293.6 201.3l.9 2.6M293.6 201.3l11.1-.3 1 2.6"/>
<path d="M294.5 203.9v3.7M294.8 205.6h.1M294.8 205.6l.9 2.6M294.9 205.2h.1M294.9 204.2v1M294.9 205.2l.7 .2M295.2 204.4h.1M295.2 204.2v.2M295.2 204.4l.6 1.7 8.4-.3M295.3 204.2l.5 1.4 8.4-.2M295.6 205.5l-.8 .1M296.1 204.2l.4 1.1"/>
<path d="M296.3 205.3h.1M296.4 205.3h.1M296.5 205.3h-.2l-.4-1.1 .6 1.1M296.5 205.3h.1M296.9 204.1l.4 1.1M297.1 205.3h.1M297.2 205.2h.1M297.2 205.3h.1M297.2 205.3h-.1l-.5-1.2 .6 1.2M297.3 205.2h.1M297.3 205.2v.1M297.6 204.1l.4 1.1"/>
<path d="M297.9 205.2h.1M297.9 205.3h.1M298 205.2h.1M298 205.3h.1M298 205.2h-.2l-.4-1.1 .6 1.2M298 205.2v.1M298.4 204.1l.4 1.1M298.7 205.2h.1M298.7 205.3h.1M298.8 205.2h.1M298.8 205.3h.1M298.8 205.2h-.2l-.4-1.1 .6 1.2"/>
<path d="M298.8 205.2v.1M299 204.1l.6 1.1M299.2 204.1l.4 1.1M299.4 205.2h.1M299.6 205.2h.1M300 204l.4 1.2M300.2 205.2h.1M300.2 205.2l-.4-1.2 .4 1.2M300.4 205.2h.1M300.4 205.2h-.2h.2M300.6 204l.6 1.2M300.6 204l.6 1.1"/>
<path d="M300.8 204l.4 1.1M301 205.1h.1M301 205.2h.1M301.1 205.1h.1M301.1 205.2h.1M301.2 205.1h.1M301.2 205.2h.1M301.2 205.1v.1M301.6 204l.4 1.1M301.8 205.1h.1M301.8 205.2h.1M301.8 205.1l-.4-1.1 .4 1.2"/>
<path d="M301.9 205.1h.1M301.9 205.2h.1M301.9 205.2h-.1M301.9 205.1h-.1M302 205.1h.1M302 205.2h.1M302 205.1v.1M302.1 204l.5 1.2M302.2 204l.4 1.1M302.4 204l.4 1.1M302.6 205.1h.1M302.6 205.2h.1"/>
<path d="M302.7 205.1h.1M302.7 205.2h.1M302.7 205.2h-.1M302.8 205.1h.1M302.8 205.1v.1M303.1 203.9l.4 1.2M303.4 205.1h.1M303.3 205.1l-.4-1.1 .4 1.1M303.5 205.1h.1M303.5 205.1h-.1M303.7 203.9l.5 1.5M303.7 205.9l.8 2"/>
<path d="M304.2 205.4h.1M304.2 205.8h.1M304.2 205.4v.4M304.5 207.9l-8.8 .3M304.5 204.4l-.5 .5M304.5 203.9v.5M304.5 204.4l.9 2.6M305.4 207v-3.1l-10.6 .3v3.1l.9 .9M305.4 207l-.9 .9M305.7 203.6l-11.2 .3M305.7 203.6v3.7l-1 .9-9.2 .2-1-.8M329.2 201l10.2-.3 .1 8.4-10.3 .3z"/>
<path d="M329.4 201.5l1.1 .1M329.4 201.5h.1M329.4 202.5h.1M329.4 201.5v1M329.4 202.5l1.1 .1M330.2 205.6h.2l.5 1.5M330.2 205.6h.1M330.2 205.7h.1M330.2 205.6v.1M330.2 205.6l.5 1.6h.2M330.5 201.6h.1M330.5 202.6h.1"/>
<path d="M330.5 201.6v1M330.6 206.9h-1.4M330.8 206.8h.7M330.9 207.1h.1M330.9 207.2h.1M330.9 207.1h-.2M330.9 207.1v.1M331.1 205.5l.5 1.6h.3M331.1 205.7h.1M331.1 205.5v.2M331.1 205.7l.5 1.5h.3M331.1 205.5h.1"/>
<path d="M331.3 205.5h.1M331.3 205.5h-.2M331.4 205.5l.5 1.5M331.8 206.8h.7M331.9 207h.1M331.9 207.2h.1M331.9 207v.2M332.1 205.5h.1M332.1 205.7h.1M332.1 205.5v.2M332.1 205.7l.5 1.5h.2M332.1 205.5l.5 1.5"/>
<path d="M332.3 205.5h.1M332.3 205.5h-.2M332.3 205.5l.6 1.5M332.6 207h.1M332.8 206.7l.6 .1M332.8 207h-.2M332.9 207h.1M332.9 207.2h.1M332.9 207v.2M333 205.5h.1M333 205.6h.1M333 205.5v.1"/>
<path d="M333 205.5l.6 1.7M333.3 205.5h.1M333.3 205.5h-.2M333.3 205.5l.5 1.5M333.6 207h.1M333.6 207.2h.1M333.7 206.7h.7M333.8 207h-.2M333.8 207.2h-.2M333.8 207h.1M333.8 207.2h.1M333.8 207v.2"/>
<path d="M334 205.5h.1M334 205.6h.1M334 205.5v.1M334 205.5l.5 1.6M334.2 205.4l.1 .1M334.2 205.4h-.2M334.3 205.5l.5 1.5M334.5 207h.1M334.5 207.1h.1M334.7 206.7h.7M334.8 207h-.2M334.8 207.1h-.2"/>
<path d="M334.8 207h.1M334.8 207.1h.1M334.8 207v.1M335 205.4h.1M335 205.6h.1M335 205.4v.2M335 205.4l.5 1.5M335 205.6l.5 1.5M335 205.4h.2l.6 1.5M335.5 206.9v.1M335.5 207.1h.1M335.7 206.7h.6"/>
<path d="M335.7 206.9l-.2 .1M335.7 207.1h-.2M335.8 206.9h.1M335.8 207.1h.1M335.8 206.9v.2M335.9 205.4h.3l.5 1.5M335.9 205.4h.1M335.9 205.6h.1M335.9 205.4v.2M335.9 205.4l.6 1.5h.2M335.9 205.6l.6 1.5h.2M336.6 206.6l.7 .1"/>
<path d="M336.7 206.9h.1M336.7 207.1h.1M336.7 206.9v.2M336.9 205.4h.3l.5 1.5M336.9 205.4h.1M336.9 205.5h.1M336.9 205.4v.1M336.9 205.4l.5 1.6h.3M337.7 206.9h.1M337.7 207h.1M337.7 206.9h-.3M337.7 206.9v.1"/>
<path d="M338.2 201.2l1.1 .1M338.2 201.2h.1M338.2 202.3h.1M338.2 201.2v1.1M338.2 202.3l1.1 .1M338.6 206.6h.1M338.6 206.6h-1M338.6 200.7v.5M338.6 202.4v4.2M338.6 202.4v4.1l-.2 .1M339.3 201.3h.1M339.3 202.4h.1"/>
<path d="M339.3 201.3v1.1M339.5 200.8h.1M340 200.3l-.2-.2-11 .3-.2 9.4M340 200.3l-.1 9.4-11 .3-.3-.2M340 200.3l-.9-2.6-.2-.2-11 .4-.2 9.3 .9 2.6M356.6 202.5l.4 1.2 8.7-.3M356.6 203.2l.4 1.2 8.7-.2M356.9 204h-.3M357.9 202.3l.3 .2M358 202.4h.1M358 202.5h.1M358.1 202.5h.1"/>
<path d="M358.1 202.6h.1M358.1 202.5v.1M358.1 202.5l.3 1 .5-.1M358.1 202.6l.3 1 .5-.1M358.2 202.4h.1M358.2 202.3v.1M358.5 202.5h.1M358.5 202.5h-.4M358.6 202.5l.3 .9M358.9 203.4h.1M358.9 203.5h.1M358.9 203.4v.1"/>
<path d="M359.3 202.3l.4 .1M359.3 202.3h.1M359.4 202.3h.1M359.4 202.4h.1M359.6 202.3h.1M359.6 202.4h.1M359.7 202.3h.1M359.7 202.4h.1M359.7 202.3v.1M359.9 202.5h.1M359.9 202.6h.1M359.9 202.5v.1"/>
<path d="M359.9 202.5l.3 1h.4M359.9 202.5h.4l.4 .9M360.6 203.4h-.4M360.7 203.4h.1M360.7 203.5h.1M360.7 203.4v.1M360.7 202.2l.4 .2M360.8 202.2v.1M360.8 202.3h.1M360.8 202.4h.1M361.1 202.3h.1M361.1 202.4h.1"/>
<path d="M361.1 202.2v.1M361.1 202.3v.1M361.7 202.4h.1M361.7 202.5h.1M361.7 202.4v.1M361.7 202.4l.3 1M361.7 202.4h.4l.4 .9M362 203.4h.1M362 203.4v.1M362.2 202.2l.3 .1M362.2 202.2h.1M362.2 202.3h.1"/>
<path d="M362.4 203.4h-.4M362.5 203.3h.1M362.5 203.4h.1M362.5 203.4l-.5 .1M362.5 203.3v.1M362.5 202.2h.1M362.5 202.3h.1M362.5 202.2v.1M363.4 202.4h.5l.3 .9M363.4 202.4h.1M363.4 202.5h.1M363.4 202.4v.1"/>
<path d="M363.4 202.4l.4 1M363.6 202.1l.3 .2M363.7 202.2h.1M363.7 202.3h.1M363.8 203.3h.1M363.8 203.4h.1M363.9 202.2h.1M363.9 202.3h.1M363.9 202.1l.1 .1M364 202.2h.1M364 202.3h.1M364 202.2v.1"/>
<path d="M364.2 203.4h-.4M364.2 203.3h-.4M364.2 203.3h.1M364.2 203.4h.1M364.2 203.3v.1M365.2 202.1l.5 1.3M365.3 202.1v.3M365.5 202.1v.7M365.7 204.2h.1M365.7 203.4v.8M366.3 202.2h.1M366.3 202.2l-9.6 .1-.1 .2"/>
<path d="M366.3 202.2v3.8l-.1 .2-9.6 .2v-3.9M366.6 202l-.3-.2-9.8 .3-.2 4.4M366.6 202l-.2 4.4-9.8 .3-.3-.2M366.6 202l-.9-2.5-.3-.1-9.7 .2-.2 .3a10.1 10.1 0 0 0 .8 6.6M380.1 201.8l.5 1.2 8.6-.2M380.1 202.6l.5 1.2 8.6-.3M380.4 203.4h-.3M381.4 201.6l.4 .2M381.5 201.7h.1M381.5 201.8h.1M381.6 201.9h.1M381.6 202h.1"/>
<path d="M381.6 201.9v.1M381.6 201.9l.4 .9M381.6 202l.4 .9M381.8 201.7h.1M381.8 201.8h.1M381.8 201.6v.1M381.8 201.7h-.3M381.8 201.7v.1M382 202.8h.1M382 202.9h.1M382.1 201.8v.1M382.1 201.8l-.5 .1"/>
<path d="M382.1 201.9l.3 .9M382.4 202.8h.1M382.4 202.9h.1M382.4 202.8h-.4M382.4 202.9h-.4M382.4 202.8v.1M382.9 201.6l.3 .1M382.9 201.7h.1M383.2 201.6h.1M383.2 201.7h.1M383.2 201.6l-.3 .1M383.2 201.6v.1"/>
<path d="M383.4 201.8h.1M383.4 201.9h.1M383.4 201.8v.1M383.4 201.8l.4 1h.4M383.9 201.8h.1M383.9 201.8h-.4M383.9 201.8l.3 .9M384.2 202.7h.1M384.2 202.8h.1M384.2 202.7h-.4M384.2 202.7v.1M384.3 201.6l.3 .1"/>
<path d="M384.3 201.6h.3M384.4 201.6h.1M384.4 201.7h.1M384.6 201.6h.1M384.6 201.7h.1M384.6 201.5l.1 .1M384.7 201.6h.1M384.7 201.7h.1M384.7 201.6v.1M385.2 201.8h.1M385.2 201.9h.1M385.2 201.8v.1"/>
<path d="M385.2 201.8l.3 1h.5M385.6 201.7l.1 .1M385.6 201.7l-.4 .1M385.7 201.8l.3 .9M385.7 201.5l.4 .2M385.7 201.5l.4 .1M385.8 201.6h.1M385.8 201.7h.1M386 202.7h-.5M386 202.7h.1M386 202.8h.1M386 202.7v.1"/>
<path d="M386 201.6h.1M386 201.7h.1M386.1 201.5v.1M386.1 201.6h.1M386.1 201.6v.1M387 201.7h.1M387 201.8h.1M387 201.7v.1M387 201.7l.3 .9M387 201.8l.3 .9M387 201.7h.5l.3 .9M387.2 201.5h.1"/>
<path d="M387.2 201.6h.1M387.3 202.6h.1M387.3 202.7h.1M387.5 201.5h.1M387.5 201.6h.1M387.5 201.5h-.3l.3 .1M387.5 201.5v.1M387.8 202.6h-.4M387.8 202.7h-.4M387.8 202.6h.1M387.8 202.7h.1M387.8 202.6v.1"/>
<path d="M388.8 201.4l.4 1.4M388.9 201.4v.4M389 201.4v.7M389.2 203.5h.1M389.2 202.8v.7M389.9 201.5h.1M389.9 201.5l-9.6 .2-.2 .1M389.9 201.5v3.8l-.2 .2-9.5 .2-.1-3.9M390.1 201.3l-.2-.2-9.9 .4-.1 4.3M390.1 201.3l-.1 4.4-9.9 .3-.2-.2M390.1 201.3l-.8-2.4-.3-.2-9.7 .3-.3 .2a10.1 10.1 0 0 0 .9 6.6"/>
<circle cx="283.6" cy="97.7" r="1.3"/>
<circle cx="283.6" cy="97.7" r=".32"/>
<circle cx="286.9" cy="97.7" r="1.3"/>
<circle cx="286.9" cy="97.7" r=".32"/>
<circle cx="242.8" cy="207.7" r="2.28"/>
<circle cx="248.8" cy="207.6" r="2.27"/>
</g>
<path d="M12 269.3h396zM12 269h396v.3h-396z" fill-rule="evenodd" fill="#504e49"/>
<text font-size="7.8" fill="#141413" x="12" y="24.7">原版前后接口与贯通通风结构</text>
<text font-size="3.5" fill="#141413" x="12" y="274.9">Sony PlayStation 5 详细模型图纸</text>
<g font-size="3.2" fill="#1b365d">
<text x="12" y="15.3">原版光驱主机、底座与 DualSense · 结构学习图册</text>
<text x="369.6" y="15.3">PlayStation5-DWG-02 / 12</text>
<text x="11.8" y="97.5">≈ 103.93</text>
</g>
<g font-size="3.2" fill="#504e49">
<text x="12" y="30.9">前部为 USB-A、USB-C、电源及出仓按钮、吸入式光盘口和蓝色状态导光结构。后部为双 USB-A、LAN、HDMI 和 AC；本页仅对应首发机型，插座内部接点和孔位为学习近似。</text>
<text x="198.7" y="274.5">单位 mm · 比例见各视图</text>
<text x="317.6" y="274.5">图号 PlayStation5-DWG-02</text>
<text x="12" y="279.3">局部尺寸为本模型近似值 · 内部为布局示意</text>
<text x="198.7" y="278.8">CAD Study · 2026.10.01</text>
<text x="317.6" y="278.8">第 2 / 12 页 · A3</text>
</g>
<g font-size="3.2" fill="#141413">
<text x="98.6" y="152">原版盘口与前置接口 · 0.424:1</text>
<text x="291" y="152">后部五组连接与排风栅格 · 0.398:1</text>
<text x="90.7" y="246">前置 USB-A 与可逆 USB-C · 3.854:1</text>
<text x="291.8" y="246">独立屏蔽、绝缘和接点 · 0.717:1</text>
<text x="12" y="253.3">前部为 USB-A、USB-C、电源及出仓按钮、吸入式光盘口和蓝色状态导光结构。 图中尺寸单位统一为 mm，数字对应当前模型的几何和坐标。公开整体尺寸已注明来源，局部近似数字不能用作制造公差或真实电子规格。</text>
<text x="12" y="258.6">后部为双 USB-A、LAN、HDMI 和 AC；本页仅对应首发机型，插座内部接点和孔位为学习近似。 爆炸位移用于区分装配层，缩放视图不会改变尺寸数字。每个零件编号都可在组件清单中检索，重新修改模型后应同步重建这些图纸。</text>
</g>
</svg>
